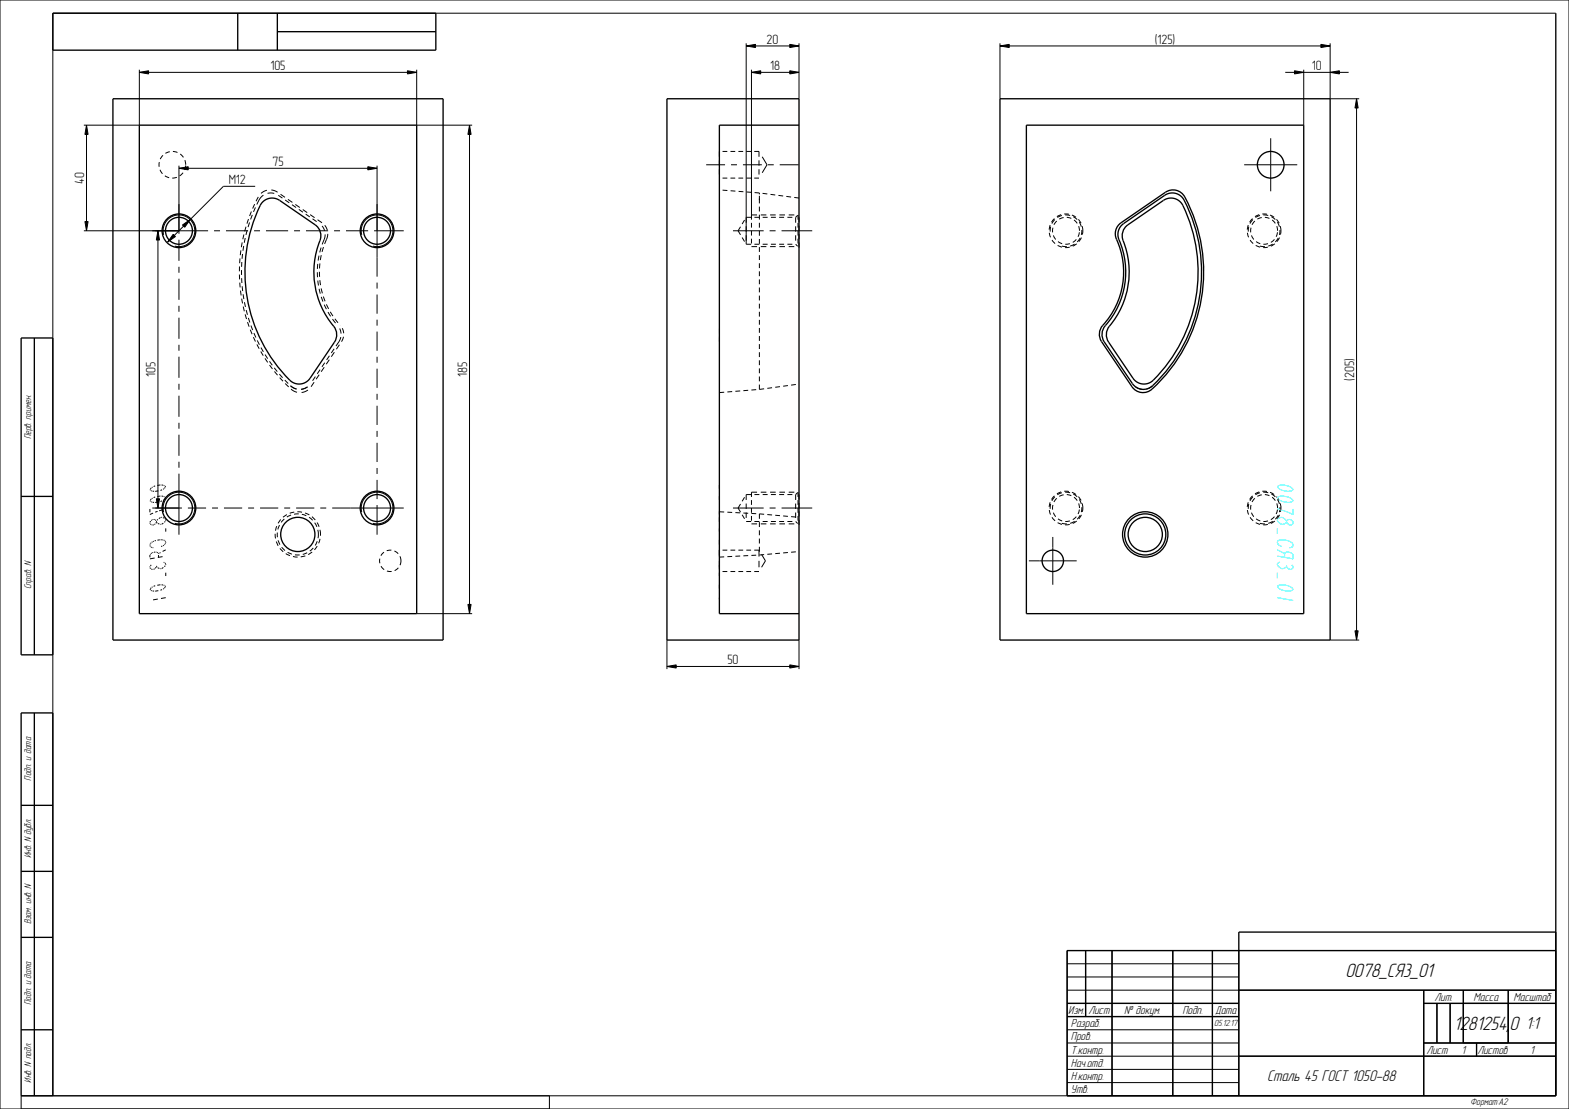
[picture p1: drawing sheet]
<svg xmlns="http://www.w3.org/2000/svg" width="594mm" height="420mm" viewBox="0 0 594 420" stroke-linecap="round" stroke-linejoin="round" font-family="sans-serif">
<g fill="none" stroke="#000" stroke-width=".51">
<path d="M20 5h145v14h-145zM90 5v14M105 12h60M105 5v14M589 5v410h-185v-55h185M42.7 37.4h125v205h-125zM252.5 37.4h50v205h-50zM378.6 37.4h125v205h-125zM52.7 47.4h105v185h-105zM302.5 47.4h-30.2v185h30.2M388.6 47.4h105v185h-105zM99.5 76.4a5 5 0 0 1 6.4-.5l13.4 9.2a5 5 0 0 1 1.8 6 32.2 32.2 0 0 0 5.7 33.1l.7 2.3-.5 2.4-9.6 14.3a5 5 0 0 1-7.7 .8 57.4 57.4 0 0 1-10.4-67.3z"/>
<path d="M423.8 84.9l17.4-12.1a5 5 0 0 1 7.3 1.8 59.8 59.8 0 0 1-13.4 73.5 5 5 0 0 1-6.5-1.6l-11.5-17.1a5 5 0 0 1 .4-6.2 30 30 0 0 0 4.9-33.3l-.1-2.4 .5-1.4zM424.8 85.1l16.2-11.1a5 5 0 0 1 7.3 1.8 58.9 58.9 0 0 1-13 71 5 5 0 0 1-6.6-1.6l-10.6-15.7a5 5 0 0 1 .4-6.2 30.8 30.8 0 0 0 4.9-33.2l-.1-2.3 .6-1.4zM425.4 84.6v.1M426.4 85.6l14.1-9.7a5 5 0 0 1 7.3 2 57.4 57.4 0 0 1-12.3 66.9 5 5 0 0 1-6.6-1.6l-9.2-13.6a5 5 0 0 1 .3-6.1 32.1 32.1 0 0 0 5-33.1l-.1-1.5 .3-1.4zM8 128h12v120h-12zM13 128v120M417 129.4h.1M8 188h12M8 270h12v145h-12zM13 270v145M8 305h12M8 330h12"/>
<path d="M8 355h12M411 360v25M421 360v55M444 360v55M459 360v55M589 353h-120v62M404 380h65M469 375h120M539 380h50M539 375v40M544 380v15M549 380v15"/>
<path d="M554 375v20M571 375v20M8 390h12M404 385h65M469 400h120M539 395h50M559 395v5"/>
<circle cx="112.7" cy="202.4" r="6.5"/>
<circle cx="433.6" cy="202.4" r="8.6"/>
<circle cx="433.6" cy="202.4" r="7.8"/>
<circle cx="433.6" cy="202.4" r="6.5"/>
</g>
<g fill="#000">
<path d="M282.5 17.4l3.5-.6v1.2zM299 16.8l3.5 .6-3.5 .6zM378.6 17.4l3.5-.6v1.2zM500.1 16.8l3.5 .6-3.5 .6zM284.5 27.4l3.5-.6v1.2zM299 26.8l3.5 .6-3.5 .6zM490.1 26.8l3.5 .6-3.5 .6zM503.6 27.4l3.5-.6v1.2zM513.6 37.4l.6 3.5h-1.2zM32.7 47.4l.6 3.5h-1.2zM32.1 83.9h1.2l-.6 3.5zM65.6 88.7l.8 .9-2.9 2z"/>
<path d="M69.1 85.2l2.9-2-2.1 2.9zM252.5 252.4l3.5-.6v1.2zM299 251.8l3.5 .6-3.5 .6zM513 238.9h1.2l-.6 3.5z"/>
</g>
<g fill="none" stroke="#000" stroke-width=".38">
<path d="M0 0h594v420h-594zM282.5 17.4l3.5-.6v1.2zM282.5 16.4v76.1M282.5 17.4h20M299 16.8l3.5 .6-3.5 .6zM302.5 16.4v21M378.6 17.4l3.5-.6v1.2zM378.6 17.4h125M378.6 16.4v21M500.1 16.8l3.5 .6-3.5 .6zM503.6 16.4v21h11M589 5h-569v410"/>
<path d="M284.5 27.4l3.5-.6v1.2zM284.5 26.4v56.8M284.5 27.4h18M299 26.8l3.5 .6-3.5 .6zM486.6 27.4h24M490.1 26.8l3.5 .6-3.5 .6zM493.6 26.4v21M503.6 27.4l3.5-.6v1.2zM513.6 37.4l.6 3.5h-1.2zM513.6 37.4v205M31.7 47.4h21M32.7 47.4l.6 3.5h-1.2z"/>
<path d="M32.7 47.4v40M96.4 77.3l-.8 1.7M96.6 70.6h-12l-21.1 21M96.7 78.6l-.7 1.6M97.8 74.6l-.9 1.6M99.7 73.9l-1.3 1.3-1.2 2.2M101 72.1l-2.2 1.1M101.3 73.2h.1M101.3 73.2h2.5M102.7 71.9l2.4 .9M105.1 72.8h.1M105.4 74h.1"/>
<path d="M105.4 74l1.5 1M106.2 73.6l1.7 1.1M108 75.7l1.5 1.1M109 75.5l1.7 1.2M110.5 77.5l1.6 1.1M111.8 77.4l1.7 1.2M113.1 79.3l1.6 1.1M114.6 79.4l1.7 1.1M273.6 72l1.8 .2M276.6 72.2l1.8 .2M279.6 72.5l1.8 .1M282.6 72.7l1.9 .1"/>
<path d="M285.7 72.9l1.8 .2M287.5 78.3v1.8M287.5 75.8h.1M287.5 73.2h.1M287.5 74.2v2.8M287.5 73.1v.5M287.5 73.1h.1M288.7 73.2l1.8 .3M291.7 73.6l1.8 .2M294.7 74l1.8 .2M297.7 74.4l1.8 .2M300.7 74.8l1.8 .2"/>
<path d="M31.7 87.4h36M32.1 83.9h1.2l-.6 3.5zM62 89a6 6 0 0 1 5.2-7.6 6 6 0 0 1 6.5 6.5 6 6 0 0 1-7.5 5.3M65.6 88.7l.8 .9-2.9 2zM69.1 85.2l2.9-2-2.1 2.9zM90.9 97.9l-.2 1.8M91.2 94.8l-.2 1.8M91.6 99.2l-.1 1.9M91.7 91.8l-.3 1.8M91.8 96.2l-.2 1.8M92.3 93.2l-.3 1.8M92.3 88.8l-.4 1.8"/>
<path d="M92.8 90.1l-.3 1.8M93.1 85.9l-.5 1.7M93.6 87.2l-.5 1.8M94.1 83l-.6 1.7M94.5 84.3l-.6 1.7M95.2 80.1l-.7 1.7M95.5 81.4l-.6 1.7M115.7 81.1l1.6 1.1M117.4 81.3l1.7 1.1M118.3 82.9l1.6 1M120.2 83.2l1.7 1.2M120.3 99.9l-.1 1.9"/>
<path d="M120.8 96.8l-.4 1.9M120.9 84.6h.1M120.9 84.6v.1M121.1 99.8l-.1 1.9M121.6 93.8l-.5 1.8M121.6 96.6l-.3 1.9M121.9 85.6l1 1.8M122.5 93.6l-.6 1.8M122.9 85.3l1 1.9M123.1 88.8l-.2 1.4-.9 2.4M124.1 88.6l-.2 1.4-1 2.4M137 89a6 6 0 0 1 5.2-7.6 6 6 0 0 1 6.5 6.5 6 6 0 0 1-7.5 5.3"/>
<path d="M284.5 84.4v1.8M284.5 87.4v1.8M284.5 90.4v1.8M284.5 93.4h2.1M284.5 81.4h2.1M287.5 84.6h.1M287.5 81.3v1.9M287.5 84.4v1.8M287.5 87.4v1.9M287.5 90.5v1.8M287.5 93.6v1.8M287.5 96.6v1.9"/>
<path d="M287.5 99.7v1.8M288 93.4h2.1M288 81.4h2.1M291.5 93.4h2.2M291.5 81.4h2.2M295.1 93.4h2.1M295.1 81.4h2.1M298.6 93.4h2.1M298.6 81.4h2.1M302.1 81.4v1.8M302.1 84.4v1.8M302.1 87.4v1.8"/>
<path d="M302.1 90.4v1.8M397.8 85.8l-.2 1.9M399.3 83.2l-1.1 1.5M402 81.6l-1.7 .8M402 93.2l1.9 .2M403.3 81.4l1.8 .2M406.3 82.1l1.5 1.1M406.8 92.4l-1.7 .8M408.6 84.1l.8 1.7M408.9 90.1l-1.1 1.5M409.6 87.1l-.2 1.9M472.8 85.8l-.2 1.9"/>
<path d="M474.3 83.2l-1.1 1.5M477 81.6l-1.7 .8M477 93.2l1.9 .2M478.3 81.4l1.8 .2M481.3 82.1l1.5 1.1M481.8 92.4l-1.7 .8M483.6 84.1l.8 1.7M483.9 90.1l-1.1 1.5M484.6 87.1l-.2 1.9M90.6 104l.1 1.8M90.7 100.9l-.1 1.9M90.8 107l.1 1.9"/>
<path d="M91.1 110.1l.2 1.8M91.4 102.3v1.8M91.5 105.3l.1 1.9M91.5 113.1l.3 1.8M91.7 108.4l.2 1.8M92 111.4l.3 1.9M92.1 116.1l.4 1.8M92.5 114.5l.4 1.8M92.8 119.1l.5 1.7M93.2 117.4l.5 1.8M120.1 103.1l.1 1.8M120.2 104.9v.1"/>
<path d="M120.3 106.3l.3 1.8M120.8 109.4l.5 1.8M120.9 102.9l.1 1.9M121.1 106.1l.3 1.9M121.6 109.2l.4 1.9M121.6 112.4l.7 1.8M122.4 112.3l.7 1.8M122.8 115.4l.8 1.7M123.6 115.3l.8 1.7M124.2 118.2l1 1.6M125 118.1l1 1.6M287.5 102.8v1.8"/>
<path d="M287.5 105.8v1.9M287.5 108.9v1.8M287.5 111.9v1.9M287.5 115v1.9M287.5 118.1v1.8M93.7 122l.6 1.7M94 120.4l.6 1.7M94.8 124.9l.6 1.7M95 123.3l.7 1.7M95.9 127.7l.8 1.6M96.1 126.1l.8 1.7M97.3 130.4l.8 1.7"/>
<path d="M97.4 128.9l.8 1.7M98.7 133.1l1 1.6M98.8 131.6l.9 1.6M100.3 135.7l1 1.6M100.3 134.3l1 1.5M102 136.8l1.1 1.5M102.1 138.3l1.1 1.4M103.8 139.3l1.2 1.4M121.2 140l-1.1 1.6M122.8 139.1l-1.2 1.7M122.9 137.4l-1 1.5M124.7 136.2l-1.2 1.7"/>
<path d="M124.7 134.7l-1 1.6M125.9 120.9l1.1 1.5M126.5 132.1l-1.1 1.6M126.6 133.4l-1.2 1.7M126.8 120.7l1.2 1.5M128.5 130.5l-1.1 1.8M128.6 124.4l.5 1.9M128.8 123.2h.1M129 127.7l-.5 1.4-1.3 2M129.3 129.4h.1M129.6 124.3l.5 1.9M130 127.5l-.7 1.9"/>
<path d="M272.4 124.4v1.8M272.4 127.5l-.1 1.9M272.4 126.2v.1M287.5 121.1v1.9M287.5 124.2v1.8M287.5 127.3v1.8M287.5 130.3v1.9M287.5 133.4v1.8M287.5 136.5v1.8M287.5 139.5v1.9M103.9 140.7l1.2 1.4M105.8 141.7l1.2 1.3"/>
<path d="M105.9 143l1.2 1.4M107 143h.1M107.8 143.9l1.3 1.4M108 145.2l1.3 1.3M110 146.1l1.2 .8zM110.2 147.4l2.3 1.2M111.2 146.9l1.1 .4zM114 147.5h.1M115.4 147.1l-1.4 .3M115.4 147.1l1-.6zM115.4 147.1l-1.4 .4M116.6 147.7l-2.4 1"/>
<path d="M117.6 145.3h.1M118.9 144.8l-1.1 1.7M119.4 142.6l-1.1 1.6M120.8 141.9l-1.1 1.7M274.2 148.5l-1.9 .2M277.2 148.3l-1.8 .1M280.2 148.1l-1.8 .1M283.3 147.8l-1.9 .2M286.3 147.6l-1.8 .1M287.5 145.2v.1M287.5 147.5h.1M287.5 142.6v1.8"/>
<path d="M287.5 145.6v1.9M289.3 147.2l-1.8 .3M292.3 146.8l-1.8 .3M295.3 146.4l-1.8 .3M298.3 146l-1.8 .3M301.3 145.6l-1.8 .3M429.9 146.5l2.4 1M432.3 147.5h.1M436.3 146.1l-2.2 1.2M62 194a6 6 0 0 1 5.2-7.6 6 6 0 0 1 6.5 6.5 6 6 0 0 1-7.5 5.3M137 194a6 6 0 0 1 5.2-7.6 6 6 0 0 1 6.5 6.5 6 6 0 0 1-7.5 5.3M272.3 193.8l1.9 .1"/>
<path d="M275.4 194l1.8 .1M278.4 194.1l1.8 .1M281.4 194.3l1.9 .1M284.5 194.5h1.8M284.5 198.4h2.1M284.5 189.4v1.8M284.5 192.4v1.8M284.5 195.4v1.8M286.6 186.4h-2.1v1.8M287.5 197.7v1.9M288 198.4h2.1M288 186.4h2.1"/>
<path d="M289.3 194.8l-1.8-.2v1.9M290.5 194.9l1.8 .1M291.5 198.4h2.2M291.5 186.4h2.2M293.5 195.1l1.8 .2M295.1 198.4h2.1M295.1 186.4h2.1M296.5 195.4l1.8 .2M298.6 198.4h2.1M298.6 186.4h2.1M299.5 195.7l1.8 .1M302.1 186.4v1.8"/>
<path d="M302.1 189.4v1.8M302.1 192.4v1.8M302.1 195.4v1.8M397.8 190.8l-.2 1.9M399.3 188.2l-1.1 1.5M402 186.6l-1.7 .8M402 198.2l1.9 .2M403.3 186.4l1.8 .2M406.3 187.1l1.5 1.1M406.8 197.4l-1.7 .8M408.6 189.1l.8 1.7M408.9 195.1l-1.1 1.5"/>
<path d="M409.6 192.1l-.2 1.9M472.8 190.8l-.2 1.9M474.3 188.2l-1.1 1.5M477 186.6l-1.7 .8M477 198.2l1.9 .2M478.3 186.4l1.8 .2M481.3 187.1l1.5 1.1M481.8 197.4l-1.7 .8M483.6 189.1l.8 1.7M483.9 195.1l-1.1 1.5M484.6 192.1l-.2 1.9M274.2 210.9l-1.9 .1"/>
<path d="M277.2 210.7l-1.8 .1M280.2 210.6l-1.8 .1M283.3 210.4l-1.9 .1M286.3 210.3l-1.8 .1M287.5 200.8v1.9M287.5 204v1.8M287.5 207.1v1.8M289.3 210l-1.8 .2M292.3 209.8l-1.8 .1M295.3 209.5l-1.8 .2M298.3 209.2l-1.8 .2M301.3 209l-1.8 .1"/>
<path d="M513 238.9h1.2l-.6 3.5zM252.5 252.4l3.5-.6v1.2zM252.5 252.4h50M252.5 242.4v11M299 251.8l3.5 .6-3.5 .6zM302.5 242.4v11M503.6 242.4h11M411 360v25M421 360v55M444 360v55M459 360v55M469 360v55"/>
<path d="M404 365h65M404 370h65M404 375h185M404 380h65M539 380h50M539 375v40M544 380v15M549 380v15M554 375v20M571 375v20M404 385h65M404 390h65"/>
<path d="M404 395h65M404 400h185M539 395h50M559 395v5M208 415v5M404 415v-55h185v55h-581v5M404 405h65M404 410h65"/>
</g>
<path d="M120.5 202.4a7.8 7.8 0 0 0-11.3-6.9 7.8 7.8 0 0 0-.9 13.3 7.8 7.8 0 0 0 12.2-5.3v-1.1M121.3 202.4a8.6 8.6 0 0 0-12.5-7.6 8.6 8.6 0 0 0-1 14.6 8.6 8.6 0 0 0 13.5-5.8v-1.2" fill="none" stroke="#000" stroke-width=".38" stroke-dasharray="1.8 1.2" stroke-linecap="butt"/>
<!-- layer: AXES -->
<g fill="none" stroke="#000" stroke-width=".38">
<path d="M272.3 57.4v2M273.5 57.4h1.8M276.5 57.4h1.8M279.5 57.4h1.8M282.5 57.4h1.8M285.5 57.4h1.8v2M288.6 59.4l1.8 3-1.8 3M481.1 52.4v20.1M67.7 77.3v11.2M142.7 77.3v27.5M267.3 62.4h7.2M272.3 60.7v2"/>
<path d="M272.3 64.1v2M273.5 67.5h1.8M276.5 67.5h1.8M276.8 62.4h2.2M279.5 67.5h1.8M281.3 62.4h7.1M282.5 67.5h1.8M285.5 67.5h1.8M287.3 60.7v2M287.3 64.1v2M290.7 62.4h2.2M295.2 62.4h7.1"/>
<path d="M471 62.4h20.1M57.6 87.4h21.2M67.7 90.8v8M81 87.4h2.3M85.6 87.4h8.3M96.2 87.4h2.2M100.7 87.4h8.4M111.3 87.4h2.3M115.8 87.4h8.4M126.5 87.4h2.2M131 87.4h8.4M141.6 87.4h11.2"/>
<path d="M277.5 87.4h11.6M280.3 85.9l-.9 1.5 .9 1.5M281 90l.9 1.5M281.9 83.3l-.9 1.6M282.5 85.7v2M282.5 89.1v2M282.5 92.5h1.9M284.4 82.3h-1.9v2M285.6 92.5h1.9M285.6 82.3h1.9M288.7 92.5h1.9M288.7 82.3h1.9"/>
<path d="M291.4 87.4h2.2M291.9 92.5h1.8M291.9 82.3h1.8M295 92.5h1.9M295 82.3h1.9M295.9 87.4h11.6M298.1 92.5h1.9M298.1 82.3h1.9M301.2 85.7v2M301.2 89.1v2M301.2 92.5l.8 .8M302 81.5l-.8 .8v2"/>
<path d="M302.5 81h.1M302.5 82.3v1.9M302.5 85.5v1.9M302.5 88.7v1.9M302.5 91.9v1.9M67.7 101v2.3M67.7 105.6v8M67.7 115.8v2.3M142.7 107v2.3M142.7 111.5v7.3M67.7 120.3v8M67.7 130.6v2.2"/>
<path d="M67.7 135.1v8M142.7 121.1v2.2M142.7 125.6v7.3M142.7 135.1v2.3M142.7 139.6v7.3M67.7 145.3v2.3M67.7 149.9v8M142.7 149.2v2.2M142.7 153.7v7.2M67.7 160.1v2.3M67.7 164.6v8M67.7 174.9v2.2"/>
<path d="M67.7 179.4v23.1M142.7 163.2v2.2M142.7 167.7v7.3M142.7 177.2v2.3M57.6 192.4h11.3M71.1 192.4h6.9M80.3 192.4h2.2M84.8 192.4h6.9M93.9 192.4h2.3M98.4 192.4h6.9M107.6 192.4h2.2M112.1 192.4h6.9"/>
<path d="M121.2 192.4h2.3M125.8 192.4h27M142.7 181.7v7.3M142.7 191.3v11.2M277.5 192.4h11.6M280.3 190.9l-.9 1.5 .9 1.5M281 195l.9 1.5M281.9 188.3l-.9 1.6M282.5 197.5h1.9M282.5 190.7v2M282.5 194.1v2M282.5 197.5h.1"/>
<path d="M284.4 187.3h-1.9v2M285.6 197.5h1.9M285.6 187.3h1.9M288.7 197.5h1.9M288.7 187.3h1.9M291.4 192.4h2.2M291.9 197.5h1.8M291.9 187.3h1.8M295 197.5h1.9M295 187.3h1.9M295.9 192.4h11.6M298.1 197.5h1.9"/>
<path d="M298.1 187.3h1.9M301.2 197.5l.8 .8M301.2 190.7v2M301.2 194.1v2M301.2 197.5h.1M302 186.5l-.8 .8v2M302.5 187.3v1.9M302.5 190.5v1.9M302.5 193.7v1.9M302.5 196.9v1.9M272.3 208.4v2.4M272.3 212.4v2.4"/>
<path d="M273.5 216.5h1.8M273.5 208.4h1.8M276.5 216.5h1.8M276.5 208.4h1.8M279.5 216.5h1.8M279.5 208.4h1.8M282.5 216.5h1.8M282.5 208.4h1.8M285.5 216.5h1.8M285.5 208.4h1.8v2.4M287.3 212.4v2.4M288.3 210l1.5 2.4-1.5 2.4"/>
<path d="M389.5 212.4h18.1M398.6 203.4v18.1"/>
</g>
<g fill="none" stroke="#000" stroke-width=".51">
<circle cx="481.1" cy="62.4" r="5.1"/>
<circle cx="67.7" cy="87.4" r="6.4"/>
<circle cx="67.7" cy="87.4" r="5.1"/>
<circle cx="142.7" cy="87.4" r="6.4"/>
<circle cx="142.7" cy="87.4" r="5.1"/>
<circle cx="67.7" cy="192.4" r="6.4"/>
<circle cx="67.7" cy="192.4" r="5.1"/>
<circle cx="142.7" cy="192.4" r="6.4"/>
<circle cx="142.7" cy="192.4" r="5.1"/>
<circle cx="398.6" cy="212.4" r="4.1"/>
</g>
<path d="M70.3 62.4a5.1 5.1 0 0 0-7.3-4.5 5.1 5.1 0 0 0-.8 8.5 5.1 5.1 0 0 0 8-3.1l.1-.9M408.7 87.4a5.1 5.1 0 0 0-7.4-4.6 5.1 5.1 0 0 0-.8 8.7 5.1 5.1 0 0 0 8.1-3.2l.1-.9M409.9 87.4a6.4 6.4 0 0 0-9.2-5.7 6.4 6.4 0 0 0-.9 10.9 6.4 6.4 0 0 0 10.1-4.2v-1M483.7 87.4a5.1 5.1 0 0 0-7.4-4.6 5.1 5.1 0 0 0-.8 8.7 5.1 5.1 0 0 0 8.1-3.2l.1-.9M484.9 87.4a6.4 6.4 0 0 0-9.2-5.7 6.4 6.4 0 0 0-.9 10.9 6.4 6.4 0 0 0 10.1-4.2v-1M408.7 192.4a5.1 5.1 0 0 0-7.4-4.6 5.1 5.1 0 0 0-.8 8.7 5.1 5.1 0 0 0 8.1-3.2l.1-.9M409.9 192.4a6.4 6.4 0 0 0-9.2-5.7 6.4 6.4 0 0 0-.9 10.9 6.4 6.4 0 0 0 10.1-4.2v-1M483.7 192.4a5.1 5.1 0 0 0-7.4-4.6 5.1 5.1 0 0 0-.8 8.7 5.1 5.1 0 0 0 8.1-3.2l.1-.9M484.9 192.4a6.4 6.4 0 0 0-9.2-5.7 6.4 6.4 0 0 0-.9 10.9 6.4 6.4 0 0 0 10.1-4.2v-1M151.8 212.4a4.1 4.1 0 0 0-5.8-3.6 4.1 4.1 0 0 0-.7 6.8 4.1 4.1 0 0 0 6.4-2.4l.1-.8" fill="none" stroke="#000" stroke-width=".38" stroke-dasharray="1.8 1.2" stroke-linecap="butt"/>
<!-- layer: COSMETICS -->
<g fill="none" stroke="#000" stroke-width=".38">
<path d="M56.7 189.6l.3 .3M56.7 185.4l.3 .3M56.7 192.8v1.2M56.7 197.9v.4M56.9 198.4l.3 .3M57 197.4l-.3 .3M57.2 190l.3 .1M57.2 185.8l.3 .1M57.2 184.8l-.3 .4M57.2 189l-.3 .4M57.4 198.8l.3 .1M57.5 196.9l-.3 .2"/>
<path d="M57.7 190.2l.6 .1M57.7 186l.6 .1M57.7 184.4l-.3 .2M57.7 188.6l-.3 .2M57.9 194.3l-1.2 .6M58 196.7l-.3 .1M58.2 196.7l.3 .1M58.2 198.8h-.3M58.7 196.9l.3 .2M58.7 198.4l-.3 .2M58.7 184l-.6 .3M58.7 188.2l-.6 .3"/>
<path d="M59.2 197.3v.3M59.5 198.1l-.3-.3-.3 .4M59.6 193.7l-.9 .3M59.7 198.3l.6 .2M59.7 196.7l-.3 .4M59.9 190.1l-1.2 .2M59.9 185.9l-1.2 .2M60.7 187.8l-1.2 .3M60.7 183.6l-1.2 .3M60.7 196l-.6 .4M61 198.6h-.3M61.1 187.9h.6"/>
<path d="M61.1 183.7h.6M61.2 195.9h-.3M61.3 185.5l-.6 .2M61.3 189.7l-.6 .2M61.6 196l.6 .2M61.7 193l-1.5 .4M61.8 198.1l-.6 .4M61.9 188l.3 .1M61.9 183.8l.3 .1M62 185.1l-.3 .2M62 189.3l-.3 .2M62.4 196.4l.3 .3"/>
<path d="M62.4 188.3l.3 .2M62.4 184.1l.3 .2M62.5 184.6l-.3 .4M62.5 188.8l-.3 .4M62.5 197.5l-.3 .3M62.7 196.9v.3M272.3 183.6v1.5M272.3 187.8v1.5M272.3 193.6v1.3M272.3 195.9v1.8M56.7 215.1l.3 .2M56.7 206.7l.2 .2"/>
<path d="M56.7 206.3v.2M56.7 210.2v.9M56.7 214.5v.4M57 207l.1 .1M57 205.8l-.2 .3M57 209.8l-.2 .2M57.2 215.5l.3 .1M57.2 207.2l.3 .1M57.2 205.5l-.1 .2M57.2 213.9l-.3 .4M57.5 209.4l-.3 .2M57.7 207.4h.3"/>
<path d="M57.7 205.2l-.3 .2M58 209.2l-.3 .1M58 215.6l-.3 .1M58.2 205l-.3 .1M58.5 211.3l-1.8 .4M58.5 215.4l-.3 .2M58.7 209.1h-.4M58.9 209.1h.3M59 204.7l-.5 .2M59 214.9l-.3 .3M59.2 214.3l.3 .6M59.4 209.2l.3 .1"/>
<path d="M59.7 215.1l.6 .2M59.8 209.4l.2 .2M60 210.2v.9M60.2 209.6l-.1 .2M60.5 204.4l-.9 .2M60.7 209.2l-.3 .3M61 215.4h-.3M61.2 204.4h-.4M61.4 204.4l.3 .1M61.4 206.8l-.4 .2M61.5 210.8l-1.8 .3M61.8 214.9l-.6 .4"/>
<path d="M61.9 212.9l.3 .1M61.9 204.5l.3 .1M62 206.5l-.3 .2M62.3 204.7l.2 .2M62.4 206.2l-.2 .2M62.4 213.2l.3 .3M62.5 214.3l-.3 .3M62.6 205l.1 .2M62.6 205.8l-.1 .2M62.7 200.1v1.3M62.7 205.4v.2M62.7 213.7v.3"/>
<path d="M62.7 216.9v1.3M62.7 208.2l-1.2 .6M272.3 200.1v1.3M272.3 204.4v1.8M272.3 208.2v2.1M272.3 214v1.7M272.3 216.9v1.3M56.7 223.2l.3 .3M57.2 223.6l.3 .1M57.2 222.6l-.3 .4M57.7 223.8l.6 .1M57.7 222.2l-.3 .2"/>
<path d="M58.7 221.8l-.6 .3M59.7 226.9l-1.8 .3M59.9 223.7l-1.2 .2M60.7 221.4l-1.2 .3M61.1 221.5h.6M61.3 223.3l-.6 .2M61.9 221.6l.3 .1M62 222.9l-.3 .2M62.4 221.9l.3 .2M62.5 222.4l-.3 .4M62.7 226.3l-1.8 .4M272.3 221.4v1.5"/>
<path d="M272.3 226.3v.7"/>
</g>
<g fill="none" stroke="#0ff" stroke-width=".38">
<path d="M483.6 188.5l.5-.4a5.2 5.2 0 0 1 5.5 1.5l-.5 .4a5.2 5.2 0 0 1-5.5-1.5zM483.6 184.3l.5-.4a5.2 5.2 0 0 1 5.5 1.5l-.5 .4a5.2 5.2 0 0 1-5.5-1.5zM483.6 192.7l6 2.2v-2.1M487.1 197.3l-1.5-1.3-1.5 .2-.5 .5a2.04 2.04 0 0 0 3 1.6l.5-.5M487.1 197.3a1.39 1.39 0 0 1 1.6-.5 1.39 1.39 0 0 1 .9 1.5 1.22 1.22 0 0 1-2 .1l-.5-.6M487.1 197.3v.5M483.6 210.6l6 1.1v-1.5a2.12 2.12 0 0 0-3.3-.6v1.5M483.6 208.2l2.7 1.7M483.6 200.1v2.1M483.6 216.9v2.1M484.6 212.9l-1 .6a2.04 2.04 0 0 0 3 1.6l.5-.5M485.3 207a1.51 1.51 0 0 1-1.5-2.1 4.8 4.8 0 0 1 5.8 1.4 1.21 1.21 0 0 1-1.5 1.2"/>
<path d="M487.1 214.1v.5M489.1 213.9l.5 .6a1.11 1.11 0 0 1-.8 1.1 1.11 1.11 0 0 1-1.2-.4l-.5-.6M483.6 222.1l.5-.4a5.2 5.2 0 0 1 5.5 1.5l-.5 .4a5.2 5.2 0 0 1-5.5-1.5zM483.6 226.3l6 1.1"/>
</g>
<!-- layer: DRAFT_DIMS -->
<path d="M52.7 27.4l3.5-.6v1.2zM154.2 26.8l3.5 .6-3.5 .6zM177.7 47.4l.6 3.5h-1.2zM67.7 63.7l3.5-.6v1.2zM139.2 63.1l3.5 .6-3.5 .6zM59.8 87.4l.6 3.5h-1.2zM59.2 188.9h1.2l-.6 3.5zM177.1 228.9h1.2l-.6 3.5z" fill="#000"/>
<g fill="none" stroke="#000" stroke-width=".38">
<path d="M52.7 27.4l3.5-.6v1.2zM52.7 26.4v21M52.7 27.4h105M154.2 26.8l3.5 .6-3.5 .6zM157.7 26.4v21h21M177.7 47.4l.6 3.5h-1.2zM177.7 47.4v185M67.7 63.7l3.5-.6v1.2zM67.7 62.7v24.7h-8.9M67.7 63.7h75M139.2 63.1l3.5 .6-3.5 .6zM142.7 62.7v24.7"/>
<path d="M59.8 87.4l.6 3.5h-1.2zM59.8 87.4v105M58.8 192.4h8.9M59.2 188.9h1.2l-.6 3.5zM157.7 232.4h21M177.1 228.9h1.2l-.6 3.5z"/>
</g>
<g font-size="7.6">
<text x="509.4" y="370.1">0078_СЯ3_01</text>
<text x="550.4" y="390.1">1281254,0</text>
</g>
<text font-size="6.8" x="577.6" y="389.8">1:1</text>
<text font-size="6.1" x="479.7" y="409.6">Сталь 45 ГОСТ 1050-88</text>
<g font-size="5.1">
<text x="290.2" y="16.5">20</text>
<text x="437.2" y="16.5">(125)</text>
<text x="102.4" y="26.5">105</text>
<text x="291.6" y="26.5">18</text>
<text x="496.7" y="26.5">10</text>
<text x="103.1" y="62.9">75</text>
<text x="31.9" y="69.7" transform="rotate(-90 31.9 69.7)">40</text>
<text x="86.6" y="69.7">M12</text>
<text x="58.9" y="142.8" transform="rotate(-90 58.9 142.8)">105</text>
<text x="176.9" y="142.8" transform="rotate(-90 176.9 142.8)">185</text>
<text x="512.7" y="144.2" transform="rotate(-90 512.7 144.2)">(205)</text>
<text x="275.4" y="251.5">50</text>
</g>
<g font-size="4.5">
<text x="543.1" y="379.1">Лит.</text>
<text x="557.9" y="379.1">Масса</text>
<text x="573" y="379.1">Масштаб</text>
<text x="404.4" y="384.1">Изм.</text>
<text x="405.4" y="389.1">Pазраб.</text>
<text x="412" y="384.1">Лист</text>
<text x="425.6" y="384.1">№ докум.</text>
<text x="447.6" y="384.1">Подп.</text>
<text x="460" y="384.1">Дата</text>
<text x="405.4" y="394.1">Пров.</text>
<text x="405.4" y="399.1">Т.контр.</text>
<text x="540" y="399.1">Лист</text>
<text x="553.4" y="399.1">1</text>
<text x="559.3" y="399.1">Листов</text>
<text x="579.4" y="399.1">1</text>
<text x="405.4" y="404.1">Нач.отд.</text>
<text x="405.4" y="409.1">Н.контр.</text>
<text x="405.4" y="414.1">Утв.</text>
</g>
<g font-size="3.8">
<text x="11.8" y="166.4" transform="rotate(-90 11.8 166.4)">Перв. примен.</text>
<text x="11.8" y="223.2" transform="rotate(-90 11.8 223.2)">Справ. N</text>
<text x="11.8" y="295.6" transform="rotate(-90 11.8 295.6)">Подп. и дата</text>
<text x="11.8" y="325" transform="rotate(-90 11.8 325)">Инв. N дубл.</text>
<text x="11.8" y="350" transform="rotate(-90 11.8 350)">Взам. инв. N</text>
<text x="11.8" y="380.6" transform="rotate(-90 11.8 380.6)">Подп. и дата</text>
<text x="11.8" y="410" transform="rotate(-90 11.8 410)">Инв. N подл.</text>
<text x="556.6" y="418.4">Формат:А2</text>
</g>
<text font-size="3.5" x="459.6" y="388.7">05.12.17</text>
</svg>
